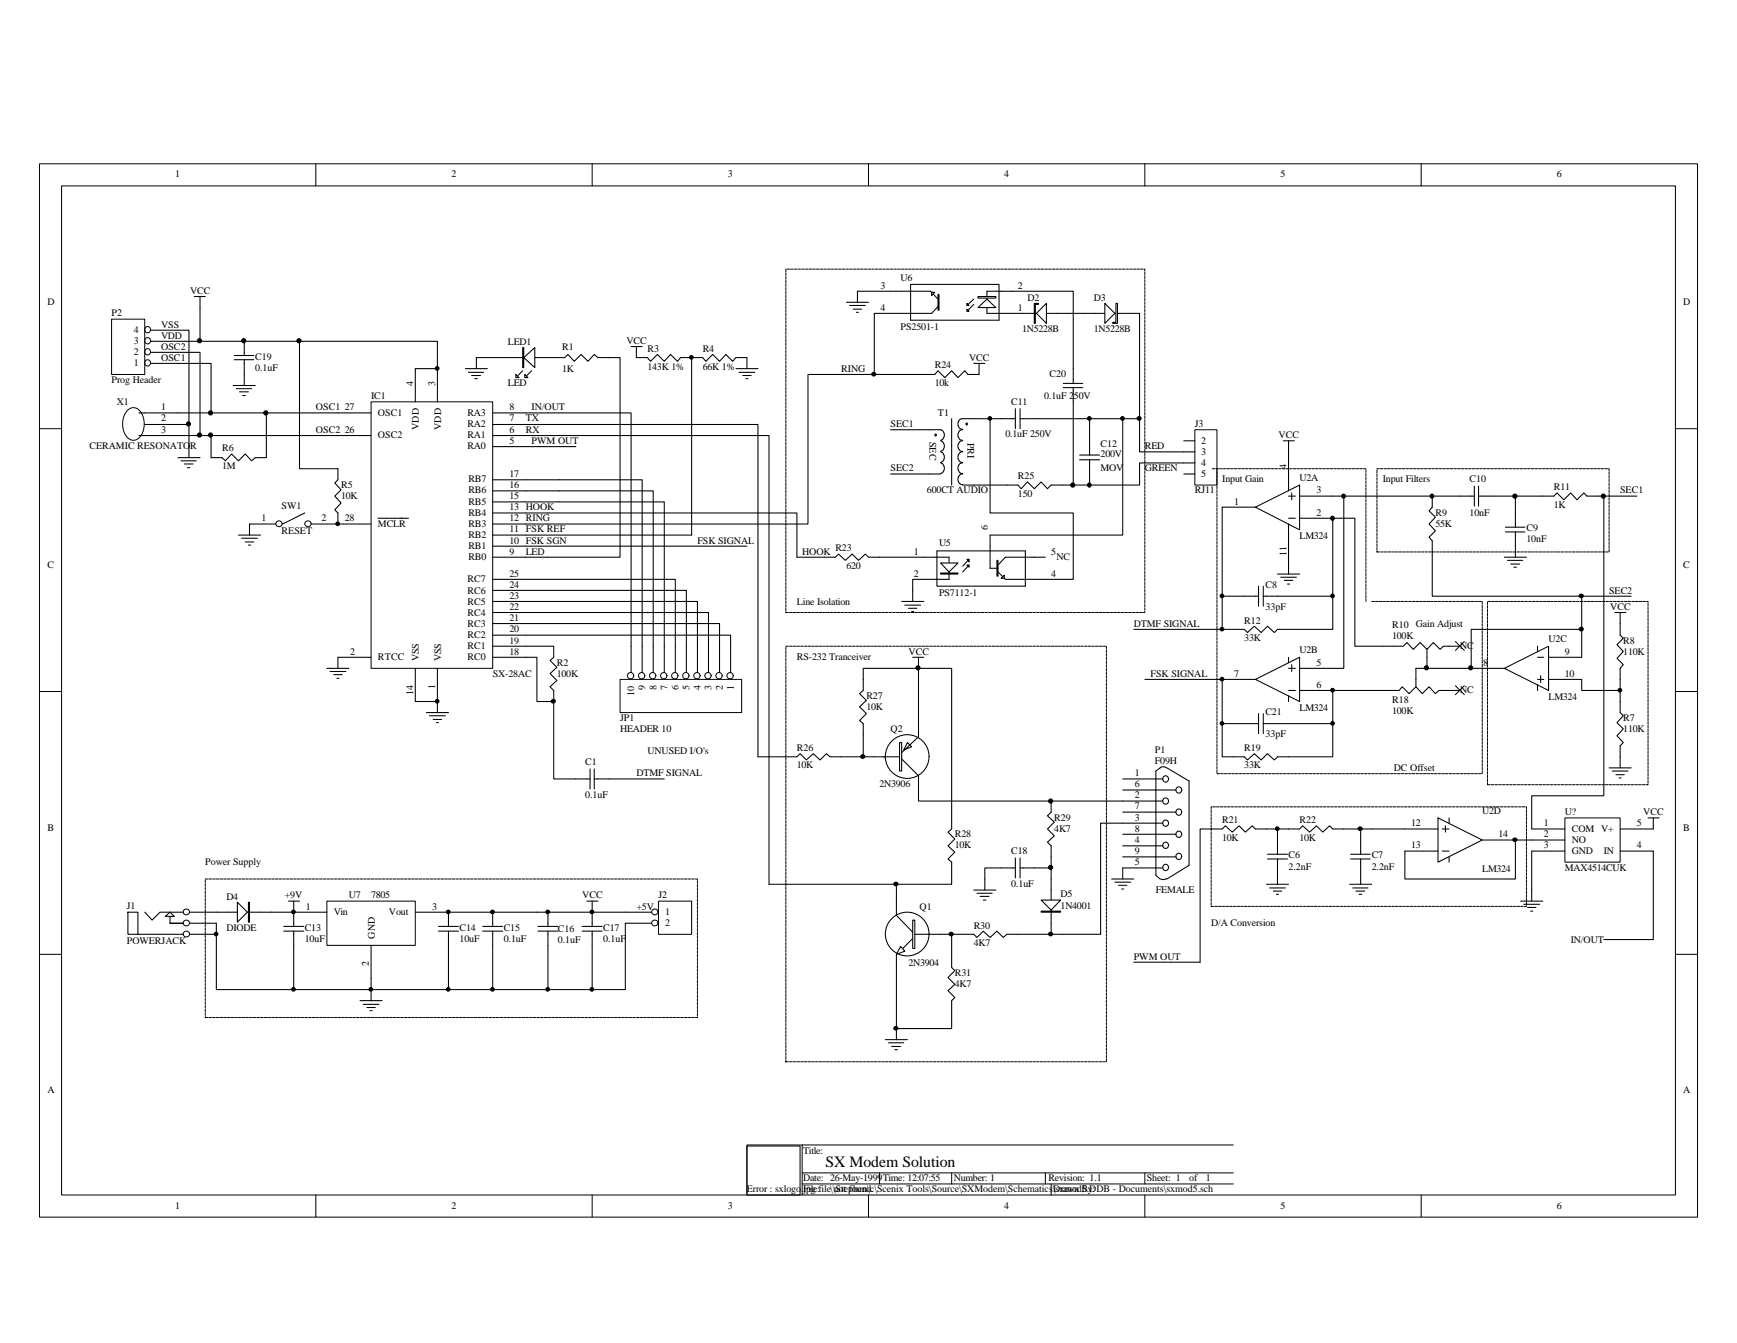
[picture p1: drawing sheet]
<svg xmlns="http://www.w3.org/2000/svg" width="279mm" height="216mm" viewBox="0 0 279 216" stroke-linecap="round" stroke-linejoin="round" font-family="sans-serif">
<g fill="none" stroke="#000" stroke-width=".16">
<path d="M6.3 26.3h266.7v169.4h-266.7zM9.9 29.9h259.6v162.2h-259.6zM50.8 26.3v3.6M95.2 26.3v3.6M139.7 26.3v3.6M184.1 26.3v3.6M228.6 26.3v3.6M6.3 68.9h3.6M269.5 68.9h3.5M6.3 111.2h3.6M269.5 111.2h3.5M6.3 153.4h3.6"/>
<path d="M269.5 153.4h3.5M50.8 192.1v3.6M95.2 192.1v3.6M120.1 184.2h8.6v7.9h-8.6zM129 184.1h-8.9v7.8M129 190.3h69.4M129 188.6h69.4M139.7 192.1v3.6M141.5 188.6v1.7M153.1 188.6v1.7M168.1 188.6v1.7M169.1 190.3v1.8"/>
<path d="M184.1 188.6v1.7M184.1 192.1v3.6M198.4 184.1h-69.4v8M228.6 192.1v3.6"/>
</g>
<path d="M59.7 64.6h19.5v42.8h-19.5z" fill="#fff" stroke="#000" stroke-width=".16"/>
<g fill="none" stroke="#000" stroke-width=".17">
<path d="M66.8 59.3v5.3M70.4 59.3v5.3M80.2 57.5h8.9M84.1 59.6l-.8 .8M85.5 59.6l-.7 .8M54.4 70h5.3M54.4 66.4h5.3M79.2 71.8h5.4M79.2 70h5.4M79.2 68.2h5.4M79.2 66.4h5.4M79.2 78.9h5.4"/>
<path d="M79.2 77.1h5.4M54.4 84.2h5.3M60.8 83.3h4.9M79.2 89.6h5.4M79.2 87.8h5.4M79.2 86h5.4M79.2 84.2h5.4M79.2 82.5h5.4M79.2 80.7h5.4M79.2 98.5h5.4M79.2 96.7h5.4M79.2 94.9h5.4"/>
<path d="M79.2 93.1h5.4M54.4 105.7h5.3M66.8 107.4v5.4M70.4 107.4v5.4M79.2 105.7h5.4M79.2 103.9h5.4M79.2 102.1h5.4M79.2 100.2h5.4"/>
</g>
<g fill="#fff" stroke="#000" stroke-width=".17">
<path d="M84.2 57.5l1.8-1.6v3.2z" fill-rule="evenodd"/>
<path d="M83 60.2l.5 .5h-.5z" fill-rule="evenodd"/>
<path d="M84.4 60.2l.5 .5h-.5z" fill-rule="evenodd"/>
</g>
<path d="M84.1 55.9h.1v3.2h-.1z" fill="#fff" stroke="#000" stroke-width=".17"/>
<g fill="none" stroke="#000" stroke-width=".17">
<path d="M31.2 47.7h1.8M32.2 47.7v1.7M74.8 59.3h3.6M75.4 59.9h2.4M80.2 57.5h-3.6v1.8M28.6 73.6h3.6M29.1 74.1h2.5M29.6 74.6h1.5M30.1 75.2h.5M30.4 71.8v1.8M34 73.6h1.7l.5 .5 1.1-1.1 1.1 1.1 1.1-1.1 1 1.1 .6-.5h1.7M75.9 60.4h1.4"/>
<path d="M76.4 60.9h.4M84.6 70h3.5M84.6 71.8h8M84.6 66.4h3.5M84.6 68.2h3.5M40.1 84.2h4.3M49 82.5l-3.5 1.7M50.1 84.2h4.3M84.6 84.2h3.5M84.6 80.7h5.3M84.6 82.5h3.5M84.6 89.6h3.5"/>
<path d="M52.6 107.4h3.5M53.1 107.9h2.5M53.7 108.5h1.3M54.2 109.1h.3M54.4 105.7v1.7M68.6 114.6h3.5M69.1 115.1h2.5M69.7 115.7h1.3M70.2 116.2h.3M70.4 112.8v1.8"/>
</g>
<path d="M45.4 84.2a.48 .48 0 0 0-.5-.5 .48 .48 0 0 0-.5 .5 .48 .48 0 0 0 .5 .5l.2-.1 .3-.4M50 84.2a.48 .48 0 0 0-.5-.5 .48 .48 0 0 0-.4 .5 .48 .48 0 0 0 .4 .5l.3-.1 .2-.4" fill="none" stroke="#000" stroke-width=".16"/>
<path d="M17.9 51.3h5.4v8.9h-5.4z" fill="#fff" stroke="#000" stroke-width=".16"/>
<g fill="none" stroke="#000" stroke-width=".16">
<circle cx="23.7" cy="56.6" r=".49"/>
<circle cx="23.7" cy="53" r=".49"/>
<circle cx="23.7" cy="54.8" r=".49"/>
<circle cx="23.7" cy="58.3" r=".49"/>
</g>
<g fill="none" stroke="#000" stroke-width=".17">
<path d="M24.3 53.1h6.1v15.1M24.3 56.6h7.9v13.4M24.3 58.4h9.7v8M32.2 49.4v5.5h-7.9M32.2 54.9h38.2v4.4M48.2 54.9v20.5h6.2v1.7l-.6 .5 1.1 1.1-1.1 1.1 1.1 1.1-1.1 1.1 .6 .5v1.7M89.1 57.5h1.7l.6-.5 1 1.1 1.1-1.1 1.1 1.1 1-1.1 .6 .5h3.5v32.1h-11.6M101.5 55.7h1.8M102.4 55.7v1.8h1.7l.5 .6 1.1-1.1 1.1 1.1 1.1-1.1 1.1 1.1 .5-.6h3.5l.5 .6 1.1-1.1 1.1 1.1 1.1-1.1 1.1 1.1 .5-.6h1.7v1.8M118.4 59.3h3.5M118.9 59.9h2.5M28.6 68.2h1.8v3.6"/>
<path d="M28.6 66.4h25.8M28.6 70h25.8M34 70v3.6M42.8 66.4v7.2M84.6 77.1h5.3M84.6 78.9h5.3M119.5 60.4h1.3M120 60.9h.3M149.5 69.1h1.8a.78 .78 0 0 1 .6 .6v.5a.78 .78 0 0 1-.6 .6M149.5 76.2h1.8M151.3 74.4a.78 .78 0 0 1 .6 .6v.5a.78 .78 0 0 1-.6 .6M151.3 72.6a.78 .78 0 0 1 .6 .6v.5a.78 .78 0 0 1-.6 .6"/>
<path d="M151.3 70.9a.78 .78 0 0 1 .6 .6v.5a.78 .78 0 0 1-.6 .6M154.9 74.4a.75 .75 0 0 0-.8 .6v.5a.75 .75 0 0 0 .8 .6M154.9 72.6a.75 .75 0 0 0-.8 .6v.5a.75 .75 0 0 0 .8 .6M154.9 70.9a.75 .75 0 0 0-.8 .6v.5a.75 .75 0 0 0 .8 .6M154.9 69.1a.75 .75 0 0 0-.8 .6v.5a.75 .75 0 0 0 .8 .6M154.9 76.2a.75 .75 0 0 0-.8 .6v.5a.75 .75 0 0 0 .8 .6M154.9 78h1.7M156.6 67.3h-1.7a.75 .75 0 0 0-.8 .6v.5a.75 .75 0 0 0 .8 .6M38.4 86h3.5M38.9 86.5h2.5M39.5 87.1h1.3M40 87.6h.3"/>
<path d="M40.1 84.2v1.8M84.6 86h26.7M84.6 87.8h35.5M84.6 103.9h4.5v1.8l-.6 .5 1.1 1.1-1.1 1 1.1 1.1-1.1 1 .6 .6v1.8M84.6 105.7h1.8v7.1h2.7v12.4h5.8M94.9 123.6v3.2M95.6 125.2h2.4M95.6 123.6v3.2"/>
</g>
<g fill="#fff" stroke="#000" stroke-width=".17">
<path d="M150.4 69.8h.1l.1 .1-.1 .2z"/>
<path d="M155.4 68h.1l.1 .2-.1 .1z"/>
</g>
<g fill="none" stroke="#000" stroke-width=".17">
<path d="M136.1 48.6h3.6M136.7 49.1h2.5M137.2 49.7h1.4M137.8 50.2h.3M137.9 46.8v1.8M156.6 58.4h1.8M157.5 58.4v1.8h-1.8l-.5-.6-1.1 1.1-1-1.1-1.1 1.1-1.1-1.1-.5 .6h-1.8M174.4 50.4h8.9M143.3 69.1h6.2M143.3 76.2h6.2M153.1 67.3v10.7M161 67.3h2.3"/>
<path d="M162 78h1.7l.6 .6 1-1.1 1.1 1.1 1.1-1.1 1 1.1 .6-.6h1.8M163.3 65.7v3.2M164.1 67.3h2.3M164.1 65.7v3.2M173.7 73.2h3.2M173.7 73.9h3.2M175.3 70.9v2.3M175.3 73.9v2.3"/>
</g>
<g fill="#fff" stroke="#000" stroke-width=".17">
<path d="M179.5 48.8h.2v3.2h-.7v-.2h.5z" fill-rule="evenodd"/>
<path d="M177.7 48.8l1.6 1.6-1.6 1.6z" fill-rule="evenodd"/>
</g>
<path d="M162.8 50.4h8.9" fill="none" stroke="#000" stroke-width=".17"/>
<g fill="#fff" stroke="#000" stroke-width=".17">
<path d="M166.4 48.8h.6v.1h-.5v3.1h-.1z" fill-rule="evenodd"/>
<path d="M166.7 50.4l1.6-1.6v3.2z" fill-rule="evenodd"/>
</g>
<path d="M162.8 46.8h9.8v12.5M132.6 89.6h1.8l.5-.5 1.1 1 1.1-1 1 1 1.1-1 .5 .5h1.8M145 96.7h3.6M145.5 97.3h2.6M146.1 97.8h1.4M146.6 98.3h.4M146.8 94.9v1.8" fill="none" stroke="#000" stroke-width=".17"/>
<path d="M192.2 69.1h3.5v8.9h-3.5z" fill="#fff" stroke="#000" stroke-width=".16"/>
<g fill="none" stroke="#000" stroke-width=".17">
<path d="M111.3 57.5v28.5M137.9 46.8h5.4M143.3 50.4h-2.7v9.8h-10.6v24h-41.9M183.3 50.4v16.9M140.6 60.2h8M156.6 67.3h4.4M156.6 78h5.4M159.3 67.3v15.2h13.3v10.6h-4.5M166.4 67.3h16.9v5.3h8.9M175.3 67.3v3.6M175.3 76.2v1.8M180.6 67.3v18.7h-21.3"/>
<path d="M190.4 70.9h1.8M190.4 76.2h1.8M192.2 74.4h-8.9v3.6h-12.4M88.1 82.5h40.1v7.1h4.4M141.5 89.6h7.1M148.6 93.1h-1.8v1.8"/>
</g>
<path d="M52.6 144.9h14.2v7.1h-14.2z" fill="#fff" stroke="#000" stroke-width=".16"/>
<path d="M34.8 146.6h8.9M45.6 149.7h3.3M45.6 148.9h3.3M47.2 149.7v2.3M52.6 146.6h-5.4v2.3M59.7 152v5.3M66.8 146.6h5.3" fill="none" stroke="#000" stroke-width=".17"/>
<path d="M40 145h.1v3.3h-.1z" fill="#fff" stroke="#000" stroke-width=".17"/>
<path d="M38.2 145l1.6 1.6-1.6 1.7z" fill-rule="evenodd" fill="#fff" stroke="#000" stroke-width=".17"/>
<g fill="none" stroke="#000" stroke-width=".17">
<path d="M34.8 148.4v8.9M34.8 159.1h24.9M46.4 144.9h1.8M47.2 144.9v1.7h-3.5M59.7 159.1v1.8M70.5 149.7h3.2M70.5 148.9h3.2M72.1 149.7v9.4h-12.4M72.1 148.9v-2.3h7.1v2.3M77.6 149.7h3.3M77.6 148.9h3.3M79.2 149.7v9.4h-7.1"/>
<path d="M57.9 160.9h3.6M58.4 161.5h2.6M59 162h1.4M59.5 162.5h.4"/>
</g>
<path d="M105.9 144.9h5.4v5.3h-5.4z" fill="#fff" stroke="#000" stroke-width=".16"/>
<path d="M30.5 146.6a.48 .48 0 0 0-.5-.5 .48 .48 0 0 0-.5 .5 .48 .48 0 0 0 .5 .5l.2-.1 .3-.4M30.5 148.3a.48 .48 0 0 0-.5-.4 .48 .48 0 0 0-.5 .5 .48 .48 0 0 0 .5 .4h.2l.3-.4M30.5 150.1a.48 .48 0 0 0-.5-.4 .48 .48 0 0 0-.5 .4 .48 .48 0 0 0 .5 .5l.4-.2 .1-.2M105.8 146.6a.48 .48 0 0 0-.5-.5 .48 .48 0 0 0-.4 .5 .48 .48 0 0 0 .4 .5l.3-.1 .2-.4M105.8 148.3a.48 .48 0 0 0-.5-.4 .48 .48 0 0 0-.4 .5 .48 .48 0 0 0 .4 .4h.3l.2-.4" fill="none" stroke="#000" stroke-width=".16"/>
<g fill="none" stroke="#000" stroke-width=".17">
<path d="M147.7 116.3v1.8M140.6 121.7h1.8M147.7 125.2v1.8M149.4 121.6a3.5 3.5 0 0 0-5.1-3.1 3.5 3.5 0 0 0-.5 5.9 3.5 3.5 0 0 0 5.6-2.1v-.7M20.6 146.6h1.6v3.6h-1.6zM22.2 150.2h7.3M23.3 146.6l1.2 1.3 1.2-1.3h3.8M26.6 147.3l.7-.7 .7 .7zM27.3 147.3v1.1h2.2M30.6 146.6h4.2M30.6 148.4h4.2M30.6 150.2h4.2"/>
<path d="M34.8 157.3v1.8M47.2 152v7.1M59.7 157.3v1.8M79.2 146.6h25.6M86.5 149.7h3.2M86.5 148.9h3.2M88.1 146.6v2.3M88.1 149.7v9.4M93.6 149.7h3.3M93.6 148.9h3.3M94.4 144.9h1.8M95.2 144.9v4"/>
<path d="M95.2 149.7v9.4M104.8 148.4h-4.2v10.7h-21.4"/>
</g>
<path d="M144.7 119.4h.3v4.6h-.3z" fill="#fff" stroke="#000" stroke-width=".17"/>
<path d="M146 119.4l.6 .7-1.2 .5z" fill-rule="evenodd" fill="#fff" stroke="#000" stroke-width=".17"/>
<g fill="none" stroke="#000" stroke-width=".17">
<path d="M147.7 118.1v.3l-2.7 2.6M142.2 121.7h2.5M145 122l2.7 2.7v.5M161 139.5h2.3M163.3 137.9v3.2M164.1 139.5h2.3M164.1 137.9v3.2M180.6 125.2h6.4M180.6 127h8.5M180.6 128.8h6.4M180.6 130.6h8.5M180.6 132.3h6.4"/>
<path d="M180.6 134.1h8.5M180.6 136h6.4M180.6 137.8h8.5M187 139.5h-6.4v1.8M187.6 123.4l-.2-.1h-.5l-1 .7v16.7l.7 .6M187.7 123.4l3.6 2.2v13.5l-3.6 2.2M156.6 143.1h3.6M157.1 143.6h2.5M157.6 144.1h1.5M158.2 144.7h.4M158.4 141.3v1.8M169.1 141.3v8.9"/>
<path d="M178.8 141.3h3.6M179.3 141.8h2.6M179.9 142.3h1.4M180.4 142.9h.4M187.6 141.2l-.2 .2-.7-.1"/>
<circle cx="187.5" cy="125.2" r=".49"/>
<circle cx="187.5" cy="139.4" r=".49"/>
<circle cx="187.5" cy="132.3" r=".49"/>
<circle cx="187.5" cy="135.9" r=".49"/>
<circle cx="187.5" cy="128.8" r=".49"/>
<circle cx="189.6" cy="127" r=".49"/>
<circle cx="189.6" cy="130.6" r=".49"/>
<circle cx="189.6" cy="134.1" r=".49"/>
<circle cx="189.6" cy="137.7" r=".49"/>
</g>
<path d="M167.5 146.5h3.1v.1h-3.1z" fill="#fff" stroke="#000" stroke-width=".17"/>
<path d="M167.5 144.7h3.1l-1.5 1.6z" fill-rule="evenodd" fill="#fff" stroke="#000" stroke-width=".17"/>
<path d="M146.8 105.7h1.8M147.7 105.7v1.7M144.2 144.9v2.3l2.6 2.7M144.2 153.4v2.1M146.8 150.2h4.5M146.8 150.9l-1.6 1.6" fill="none" stroke="#000" stroke-width=".17"/>
<path d="M146.8 147.9h.4v4.6h-.4z" fill="#fff" stroke="#000" stroke-width=".17"/>
<path d="M144.9 152.1l.6 .8-1.3 .5z" fill-rule="evenodd" fill="#fff" stroke="#000" stroke-width=".17"/>
<g fill="none" stroke="#000" stroke-width=".17">
<path d="M37.7 57.8h3.1M37.7 57.2h3.1M39.3 54.9v2.3M39.3 57.8v4.2M171.7 50.4h2.7M172.6 59.3v2.3M37.5 62h3.6M38 62.5h2.5M38.5 63h1.5M39 63.6h.5M88.1 70h35.6v72.2h20.5v2.7M88.1 68.2h33.8v53.5h6.3l.5-.5 1 1 1.1-1 1.1 1 1-1 .6 .5h7.1"/>
<path d="M88.1 66.4h13.4v37.5M89.9 77.1h13.4v26.8M89.9 78.9h15.2v25M171 62.3h3.2M171 61.6h3.2M172.6 62.3v15.7M84.6 93.1h24v10.8M84.6 94.9h25.8v9M84.6 96.7h27.6v7.2M84.6 98.5h29.4v5.4M89.9 80.7h16.9v23.2M84.6 100.2h31.1v3.7"/>
<path d="M84.6 102.1h32.9v1.8M147.7 116.3v-8.9h-8.8v3.6l-.6 .5 1.1 1.1-1.1 1 1.1 1.1-1.1 1.1 .6 .5v5.4M147.7 107.4h5.4v25.9l-.6 .5 1.1 1.1-1.1 1.1 1.1 1-1.1 1.1 .6 .5v3.6h-8.9M147.7 127v1.8h32.9M161 139.5h-2.6v1.8M166.4 139.5h2.7M169.1 128.8v1.8l-.6 .5 1.1 1.1-1.1 1.1 1.1 1.1-1.1 1 .6 .6v5.3M180.6 132.3h-3.6v17.9h-15l-.6 .5-1-1-1.1 1-1.1-1-1.1 1-.5-.5h-5.3M149.4 150.1a3.5 3.5 0 0 0-5.1-3.1 3.5 3.5 0 0 0-.5 5.9 3.5 3.5 0 0 0 5.6-2v-.7M153.1 150.2v5.3l.5 .5-1.1 1.1 1.1 1.1-1.1 1.1 1.1 1.1-.5 .5v4.5h-8.9v-9.9M142.4 167.1h3.6M142.9 167.6h2.5"/>
<path d="M143.4 168.2h1.5M143.9 168.7h.5M144.2 165.4v1.7"/>
</g>
<path d="M126.4 43.3h57.7v55.2h-57.7zM126.4 103.9h51.6v66.8h-51.6zM33 141.3h79.2v22.3h-79.2z" fill="none" stroke="#000" stroke-width=".16" stroke-dasharray=".4 .2"/>
<path d="M20.6 65.9a1.47 1.47 0 0 1 2.4 .9 3.2 3.2 0 0 1-1.1 3.9 1.52 1.52 0 0 1-1.9-1.2 3.4 3.4 0 0 1 .6-3.6z" fill="#fff" stroke="#000" stroke-width=".16"/>
<g fill="none" stroke="#000" stroke-width=".17">
<path d="M22.4 66.4h6.2M22.4 70h6.2M23.3 68.2h5.3M206.4 70.9h1.8M207.3 79.8h1.1M207.3 70.9v8M207.8 79.2v1.1M209 79.8h28.2M216.2 79.8v27.6h-7.2M230.4 79.8v1.7l-.5 .6 1 1-1 1.1 1 1.1-1 1.1 .5 .6v8.8h24M237.2 78.1v3.3M237.8 79.8h12.1l.5-.6 1.1 1.1 1.1-1.1 1.1 1.1 1.1-1.1 .5 .6h8"/>
<path d="M237.8 78.1v3.3M243.8 79.8v5M196.6 95.8v5.4h3.6l.5 .5 1.1-1 1.1 1 1-1 1.1 1 .5-.5h8.9v-5.4M201.9 81.5l7.1-3.5v7.2zM201.9 81.5h-5.3v14.3h5.8M202.4 94.2v3.3M203.2 94.2v3.3M205.5 92.3h3.5M206 92.8h2.5M206.6 93.3h1.3M207.1 93.9h.3M207.3 83.3h1.1"/>
<path d="M207.3 84.2v8.1M209 83.3h5.4M214.4 83.3h3.5v20.6h7.8l.6-.6 1 1.1 1.1-1.1 1.1 1.1 1-1.1 1.1 1.1 .6-.5h2.7M214.4 83.3v12.5h-11.2M242 89.6h3.5M242.1 85.5h3.2M242.1 84.8h3.2M242.5 90.1h2.4M243 90.7h1.4M243.5 91.2h.4M243.8 85.5v4.1M259.8 98.5h1.7"/>
<path d="M260.6 98.5v3.6l.5 .5-1 1 1 1.1-1 1.1 1 1-.5 .6v7.2l.5 .5-1 1.1 1 1-1 1.1 1 1.1-.5 .5v3.5M262.4 95.8h-8v9.9h-5.3M182.4 101.2h14.2M184.1 109.2h17.8M196.6 116.3v5.4h3.6l.5 .5 1.1-1 1.1 1 1-1 1.1 1 .5-.5h8.9v-5.4M196.6 109.2v7.1h5.8M201.9 109.2l7.1-3.5v7.1zM202.4 114.7v3.2M203.2 114.7v3.2M207.3 111h1.1M207.3 105.7v.8M207.3 111.8v1"/>
<path d="M207.3 107.4h1.1M207.8 106.8v1.1M209 111h16l.6-.6 1.1 1.1 1.1-1.1 1 1.1 1.1-1.1 1 1.1 .6-.5h3.4M214.4 111v5.3h-11.2M229.5 104.4v3M242 107.4l7.1-3.5v7.1zM242 107.4h-14.2v3M247.3 109.2h1M247.3 105.7h1M247.3 103.9v.8M247.3 110.1v.9M247.8 108.6v1.1"/>
<path d="M249.1 109.2h5.3v1.8h6.2M98 125.2h8.8M203.9 138.1h3.2M203.9 137.3h3.2M205.5 133.3v4M205.5 138.1v4.1M217.3 138.1h3.1M217.3 137.3h3.1M218.9 133.3v4M218.9 138.1v4.1M231.3 133.3h-16.9l-.5-.5-1.1 1-1-1-1.1 1-1.2-1-.5 .5h-7.1l-.5-.5-1.1 1-1-1-1.1 1-1.1-1-.5 .5h-3.6v21.4h-10.6M231.3 131.5l7.1 3.5-7.1 3.6z"/>
<path d="M232 133.3h1.1M232 136.8h1.1M232.5 132.8v1M233.1 131.5v.8M233.1 137.8v.8M238.4 135h5.4v6.3h-17.8v-4.5h5.3M258.8 123.4h3.6M259.3 124h2.6M259.9 124.5h1.4M260.4 125.1h.4M203.7 142.2h3.6M204.2 142.7h2.6"/>
<path d="M204.8 143.3h1.4M205.3 143.8h.4M217.1 142.2h3.5M217.6 142.7h2.4M218.1 143.3h1.4M218.6 143.8h.4"/>
</g>
<path d="M221.5 75.4h37.3v13.3h-37.3zM219.7 96.7v-21.3h-24.9M220.6 96.7h17.8v27.7h-42.7v-49M239.3 96.7h25.8v29.5h-25.8zM194.8 129.7h50.7v16h-50.7z" fill="none" stroke="#000" stroke-width=".16" stroke-dasharray=".4 .2"/>
<path d="M234.1 110.2l1.4 1.5M234.1 103.1l1.4 1.5M235.5 110.2l-1.4 1.5M235.5 103.1l-1.4 1.5" fill="none" stroke="#000" stroke-width=".16"/>
<path d="M99.7 109.2h19.6v5.4h-19.6z" fill="#fff" stroke="#000" stroke-width=".16"/>
<g fill="none" stroke="#000" stroke-width=".16">
<circle cx="101.4" cy="108.6" r=".51"/>
<circle cx="103.2" cy="108.6" r=".51"/>
<circle cx="105" cy="108.6" r=".51"/>
<circle cx="106.8" cy="108.6" r=".51"/>
<circle cx="108.5" cy="108.6" r=".51"/>
<circle cx="110.3" cy="108.6" r=".51"/>
<circle cx="112.1" cy="108.6" r=".51"/>
<circle cx="113.9" cy="108.6" r=".51"/>
<circle cx="115.7" cy="108.6" r=".51"/>
<circle cx="117.4" cy="108.6" r=".51"/>
</g>
<path d="M101.5 103.9v4.2M103.3 103.9v4.2M105.1 103.9v4.2M106.8 103.9v4.2M108.6 103.9v4.2M110.4 103.9v4.2M112.2 103.9v4.2M114 103.9v4.2M115.7 103.9v4.2M117.5 103.9v4.2" fill="none" stroke="#000" stroke-width=".17"/>
<g fill="#000" stroke="#000" stroke-width=".16">
<circle cx="32.1" cy="54.8" r=".34"/>
<circle cx="39.2" cy="54.8" r=".34"/>
<circle cx="48.1" cy="54.8" r=".34"/>
<circle cx="111.2" cy="57.4" r=".3"/>
<circle cx="30.3" cy="68.2" r=".34"/>
<circle cx="32.1" cy="69.9" r=".34"/>
<circle cx="33.9" cy="69.9" r=".34"/>
<circle cx="33.9" cy="66.4" r=".34"/>
<circle cx="42.8" cy="66.4" r=".34"/>
<circle cx="159.2" cy="67.3" r=".3"/>
<circle cx="172.6" cy="78" r=".34"/>
<circle cx="175.2" cy="78" r=".32"/>
<circle cx="175.2" cy="67.3" r=".3"/>
<circle cx="180.6" cy="67.3" r=".3"/>
<circle cx="183.2" cy="67.3" r=".32"/>
<circle cx="216.1" cy="79.8" r=".32"/>
<circle cx="230.3" cy="79.8" r=".32"/>
<circle cx="243.7" cy="79.8" r=".34"/>
<circle cx="54.3" cy="84.2" r=".3"/>
<circle cx="196.6" cy="95.8" r=".3"/>
<circle cx="214.3" cy="83.3" r=".32"/>
<circle cx="214.3" cy="95.8" r=".3"/>
<circle cx="89" cy="112.7" r=".32"/>
<circle cx="147.7" cy="107.4" r=".34"/>
<circle cx="196.6" cy="116.3" r=".3"/>
<circle cx="196.6" cy="101.1" r=".3"/>
<circle cx="196.6" cy="109.2" r=".3"/>
<circle cx="214.3" cy="116.3" r=".3"/>
<circle cx="214.3" cy="111" r=".3"/>
<circle cx="138.8" cy="121.6" r=".32"/>
<circle cx="169" cy="139.4" r=".34"/>
<circle cx="169" cy="128.8" r=".34"/>
<circle cx="205.4" cy="133.2" r=".3"/>
<circle cx="218.8" cy="133.2" r=".32"/>
<circle cx="34.8" cy="150.2" r=".3"/>
<circle cx="47.2" cy="159" r=".3"/>
<circle cx="47.2" cy="146.6" r=".3"/>
<circle cx="59.6" cy="159" r=".3"/>
<circle cx="72.1" cy="159" r=".3"/>
<circle cx="72.1" cy="146.6" r=".3"/>
<circle cx="79.2" cy="146.6" r=".3"/>
<circle cx="79.2" cy="159" r=".3"/>
<circle cx="88.1" cy="159" r=".3"/>
<circle cx="88.1" cy="146.6" r=".3"/>
<circle cx="95.2" cy="146.6" r=".3"/>
<circle cx="95.2" cy="159" r=".3"/>
<circle cx="144.1" cy="142.1" r=".32"/>
<circle cx="153" cy="150.2" r=".32"/>
<circle cx="169" cy="150.2" r=".32"/>
<circle cx="144.1" cy="165.3" r=".32"/>
</g>
<path d="M251.7 131.5h8.9v7.1h-8.9z" fill="#fff" stroke="#000" stroke-width=".16"/>
<g fill="none" stroke="#000" stroke-width=".17">
<path d="M143.3 46.8h6.4l1.2 1.3M146.5 45.7h14.2v5.8h-14.2zM150.9 49.3l-1 1.1h-6.6M156.6 48.1l-1.1 1M156.6 48.9l-1.1 1.1M162.8 46.8h-4.1v3.6h4.1M258 79.8v48.1h-11.6v5.4h5.3M243.8 135h7.9M251.7 136.8h-5.3v8.1M260.6 136.8h5.3v14.2h-7.9M265.1 131.5h1.8M265.9 131.5v1.8h-5.3"/>
<path d="M244.6 144.9h3.6M245.1 145.4h2.5M245.7 145.9h1.4M246.2 146.5h.3"/>
</g>
<g fill="#000" stroke="#000" stroke-width=".16">
<circle cx="257.9" cy="79.8" r=".34"/>
<circle cx="243.7" cy="135" r=".32"/>
</g>
<g fill="#fff" stroke="#000" stroke-width=".17">
<path d="M157.3 49.4l1.4-1.3 1.5 1.3z" fill-rule="evenodd"/>
<path d="M155.5 49.7l.4 .3h-.4z" fill-rule="evenodd"/>
<path d="M155.5 48.8l.4 .3h-.4z" fill-rule="evenodd"/>
<path d="M149.9 47h.5l-.5 .5z" fill-rule="evenodd"/>
</g>
<g fill="#fff" stroke="#000" stroke-width=".17">
<path d="M157.3 47.7h2.9v.2h-2.9z"/>
<path d="M150.9 47.3h.1v2.6h-.1z"/>
</g>
<g fill="#000" stroke="#000" stroke-width=".16">
<circle cx="70.3" cy="59.2" r=".3"/>
<circle cx="140.6" cy="60.2" r=".32"/>
<circle cx="254.4" cy="95.8" r=".32"/>
<circle cx="70.3" cy="112.7" r=".3"/>
<circle cx="229.4" cy="107.4" r=".34"/>
<circle cx="236.6" cy="107.4" r=".34"/>
<circle cx="254.4" cy="101.1" r=".32"/>
<circle cx="260.6" cy="111" r=".3"/>
</g>
<path d="M66.8 59.3h3.6M148.6 89.6h4.1v3.5h-4.1M150.7 88.6h14.2v5.6h-14.2zM155.9 90.8l-1 1.1M155.9 89.9l-1 1.1M159.3 86v5.4h1.2M160.5 91.9l.7 .7M161.5 93l.2 .1h6.4M168.1 89.6h-6.4l-1.2 1.2M66.8 112.8h3.6M254.4 101.2h-17.8v6.2" fill="none" stroke="#000" stroke-width=".17"/>
<g fill="#fff" stroke="#000" stroke-width=".17">
<path d="M151.3 90.5h2.8l-1.4 1.4z" fill-rule="evenodd"/>
<path d="M155.5 89.9h.4v.4z" fill-rule="evenodd"/>
<path d="M155.5 90.8h.4v.4z" fill-rule="evenodd"/>
<path d="M161.5 92.5v.5h-.5z" fill-rule="evenodd"/>
</g>
<g fill="#fff" stroke="#000" stroke-width=".17">
<path d="M151.3 92.1h2.8v.2h-2.8z"/>
<path d="M160.4 90.1h.1v2.5h-.1z"/>
</g>
<text font-size="2.5" x="132.8" y="187.6">SX Modem Solution</text>
<g font-size="1.6">
<text x="28.2" y="28.5">1</text>
<text x="72.6" y="28.5">2</text>
<text x="117.1" y="28.5">3</text>
<text x="161.5" y="28.5">4</text>
<text x="206" y="28.5">5</text>
<text x="250.4" y="28.5">6</text>
<text x="30.6" y="47.2">VCC</text>
<text x="141.6" y="46.4">3</text>
<text x="144.9" y="45.1">U6</text>
<text x="163.7" y="46.4">2</text>
<text x="7.6" y="49">D</text>
<text x="17.9" y="50.8">P2</text>
<text x="21.5" y="53.5">4</text>
<text x="25.9" y="52.7">VSS</text>
<text x="141.6" y="50">4</text>
<text x="144.9" y="53">PS2501-1</text>
<text x="163.7" y="50">1</text>
<text x="164.4" y="53.3">1N5228B</text>
<text x="165.3" y="48.3">D2</text>
<text x="175.9" y="48.3">D3</text>
<text x="175.9" y="53.3">1N5228B</text>
<text x="270.8" y="49">D</text>
<text x="21.5" y="58.8">1</text>
<text x="21.5" y="57.1">2</text>
<text x="21.5" y="55.3">3</text>
<text x="25.9" y="58">OSC1</text>
<text x="25.9" y="54.4">VDD</text>
<text x="25.9" y="56.2">OSC2</text>
<text x="41.1" y="57.8">C19</text>
<text x="41.1" y="59.6">0.1uF</text>
<text x="81.7" y="55.5">LED1</text>
<text x="90.4" y="56.2">R1</text>
<text x="90.4" y="59.8">1K</text>
<text x="100.8" y="55.3">VCC</text>
<text x="104.1" y="56.6">R3</text>
<text x="104.1" y="59.4">143K 1%</text>
<text x="113" y="56.6">R4</text>
<text x="113" y="59.4">66K 1%</text>
<text x="135.3" y="59.8">RING</text>
<text x="150.4" y="59.2">R24</text>
<text x="155.9" y="58">VCC</text>
<text x="17.9" y="61.6">Prog Header</text>
<text x="18.8" y="65.1">X1</text>
<text x="25.9" y="66">1</text>
<text x="50.8" y="66">OSC1</text>
<text x="55.5" y="66">27</text>
<text x="59.7" y="64.2">IC1</text>
<text x="66.5" y="62" transform="rotate(-90 66.5 62)">4</text>
<text x="70" y="62" transform="rotate(-90 70 62)">3</text>
<text x="81.7" y="62.1">LED</text>
<text x="82" y="66">8</text>
<text x="85.5" y="66">IN/OUT</text>
<text x="150.4" y="62.1">10k</text>
<text x="162.6" y="65.1">C11</text>
<text x="168" y="64.2">0.1uF 250V</text>
<text x="168.8" y="60.6">C20</text>
<text x="25.9" y="67.7">2</text>
<text x="25.9" y="69.6">3</text>
<text x="50.8" y="69.6">OSC2</text>
<text x="55.5" y="69.6">26</text>
<text x="60.8" y="70.4">OSC2</text>
<text x="60.8" y="66.9">OSC1</text>
<text x="67.4" y="69.1" transform="rotate(-90 67.4 69.1)">VDD</text>
<text x="71" y="69.1" transform="rotate(-90 71 69.1)">VDD</text>
<text x="75.2" y="70.4">RA1</text>
<text x="75.2" y="68.7">RA2</text>
<text x="75.2" y="66.9">RA3</text>
<text x="82" y="71.4">5</text>
<text x="82" y="69.6">6</text>
<text x="82" y="67.7">7</text>
<text x="84.6" y="67.7">TX</text>
<text x="84.6" y="69.6">RX</text>
<text x="85.5" y="71.4">PWM OUT</text>
<text x="143.3" y="68.7">SEC1</text>
<text x="149.5" y="71" transform="rotate(90 149.5 71)">SEC</text>
<text x="150.9" y="66.9">T1</text>
<text x="155.6" y="71.2" transform="rotate(90 155.6 71.2)">PRI</text>
<text x="161.7" y="70.3">0.1uF 250V</text>
<text x="177" y="71.9">C12</text>
<text x="192.2" y="68.7">J3</text>
<text x="193.2" y="71.4">2</text>
<text x="205.7" y="70.4">VCC</text>
<text x="14.4" y="72.2">CERAMIC RESONATOR</text>
<text x="35.7" y="72.6">R6</text>
<text x="35.7" y="75.4">1M</text>
<text x="75.2" y="72.2">RA0</text>
<text x="75.4" y="77.6">RB7</text>
<text x="82" y="76.7">17</text>
<text x="143.3" y="75.8">SEC2</text>
<text x="163.7" y="77">R25</text>
<text x="177" y="73.5">200V</text>
<text x="177" y="75.8">MOV</text>
<text x="184.1" y="72.2">RED</text>
<text x="184.1" y="75.8">GREEN</text>
<text x="193.2" y="73.2">3</text>
<text x="193.2" y="74.9">4</text>
<text x="193.2" y="76.7">5</text>
<text x="196.6" y="77.6">Input Gain</text>
<text x="206.9" y="75.4" transform="rotate(-90 206.9 75.4)">4</text>
<text x="209" y="77.4">U2A</text>
<text x="222.4" y="77.6">Input Filters</text>
<text x="236.4" y="77.6">C10</text>
<text x="42.1" y="83.8">1</text>
<text x="45.3" y="81.9">SW1</text>
<text x="51.7" y="83.8">2</text>
<text x="54.9" y="78.5">R5</text>
<text x="54.9" y="80.3">10K</text>
<text x="55.5" y="83.8">28</text>
<text x="75.4" y="82.9">RB4</text>
<text x="75.4" y="81.1">RB5</text>
<text x="75.4" y="79.3">RB6</text>
<text x="82" y="83.8">12 RING</text>
<text x="82" y="82">13 HOOK</text>
<text x="82" y="80.3">15</text>
<text x="82" y="78.5">16</text>
<text x="149.1" y="79.3">600CT AUDIO</text>
<text x="163.7" y="79.9">150</text>
<text x="192.2" y="79.3">RJ11</text>
<text x="198.5" y="81.1">1</text>
<text x="211.8" y="79.3">3</text>
<text x="211.8" y="82.9">2</text>
<text x="230.9" y="82.9">R9</text>
<text x="236.4" y="82.9">10nF</text>
<text x="249.9" y="78.8">R11</text>
<text x="249.9" y="81.7">1K</text>
<text x="260.6" y="79.3">SEC1</text>
<text x="45.3" y="85.8">RESET</text>
<text x="60.8" y="84.7">MCLR</text>
<text x="75.4" y="88.3">RB1</text>
<text x="75.4" y="86.5">RB2</text>
<text x="75.4" y="84.7">RB3</text>
<text x="82" y="89.2">9</text>
<text x="82" y="87.4">10 FSK SGN</text>
<text x="82" y="85.6">11 FSK REF</text>
<text x="84.6" y="89.2">LED</text>
<text x="112.2" y="87.4">FSK SIGNAL</text>
<text x="129" y="89.2">HOOK</text>
<text x="134.4" y="88.6">R23</text>
<text x="147" y="89.2">1</text>
<text x="151" y="87.7">U5</text>
<text x="158.9" y="85.2" transform="rotate(-90 158.9 85.2)">6</text>
<text x="169.1" y="89.2">5</text>
<text x="206.9" y="89.4" transform="rotate(-90 206.9 89.4)">11</text>
<text x="209" y="86.7">LM324</text>
<text x="230.9" y="84.7">55K</text>
<text x="245.5" y="85.4">C9</text>
<text x="245.5" y="87.2">10nF</text>
<text x="7.6" y="91.3">C</text>
<text x="75.2" y="95.4">RC6</text>
<text x="75.2" y="93.6">RC7</text>
<text x="75.4" y="90.1">RB0</text>
<text x="82" y="94.5">24</text>
<text x="82" y="92.7">25</text>
<text x="136.1" y="91.4">620</text>
<text x="147" y="92.7">2</text>
<text x="151" y="95.8">PS7112-1</text>
<text x="169.1" y="92.7">4</text>
<text x="169.9" y="90.1">NC</text>
<text x="203.5" y="94.5">C8</text>
<text x="258.8" y="95.4">SEC2</text>
<text x="270.8" y="91.3">C</text>
<text x="75.2" y="100.8">RC3</text>
<text x="75.2" y="99">RC4</text>
<text x="75.2" y="97.2">RC5</text>
<text x="82" y="101.6">20</text>
<text x="82" y="99.8">21</text>
<text x="82" y="98">22</text>
<text x="82" y="96.3">23</text>
<text x="128.2" y="97.2">Line Isolation</text>
<text x="182.4" y="100.8">DTMF SIGNAL</text>
<text x="200.2" y="100.2">R12</text>
<text x="203.5" y="98">33pF</text>
<text x="223.9" y="100.9">R10</text>
<text x="227.8" y="100.8">Gain Adjust</text>
<text x="259" y="98">VCC</text>
<text x="56.3" y="105.2">2</text>
<text x="60.8" y="106.1">RTCC</text>
<text x="67.4" y="106.3" transform="rotate(-90 67.4 106.3)">VSS</text>
<text x="71" y="106.3" transform="rotate(-90 71 106.3)">VSS</text>
<text x="75.2" y="106.1">RC0</text>
<text x="75.2" y="104.3">RC1</text>
<text x="75.2" y="102.5">RC2</text>
<text x="82" y="105.2">18</text>
<text x="82" y="103.5">19</text>
<text x="89.6" y="107">R2</text>
<text x="128.2" y="106.1">RS-232 Tranceiver</text>
<text x="146.1" y="105.2">VCC</text>
<text x="200.2" y="103">33K</text>
<text x="209" y="105">U2B</text>
<text x="211.8" y="107">5</text>
<text x="223.9" y="102.7">100K</text>
<text x="234.9" y="104.3">NC</text>
<text x="238.6" y="107">8</text>
<text x="249.1" y="103.2">U2C</text>
<text x="251.7" y="105.2">9</text>
<text x="261.1" y="103.5">R8</text>
<text x="261.1" y="105.2">110K</text>
<text x="66.5" y="111.7" transform="rotate(-90 66.5 111.7)">14</text>
<text x="70" y="110.8" transform="rotate(-90 70 110.8)">1</text>
<text x="79.2" y="108.8">SX-28AC</text>
<text x="89.6" y="108.8">100K</text>
<text x="102" y="111.8" transform="rotate(-90 102 111.8)">10</text>
<text x="103.8" y="111" transform="rotate(-90 103.8 111)">9</text>
<text x="105.6" y="111" transform="rotate(-90 105.6 111)">8</text>
<text x="107.4" y="111" transform="rotate(-90 107.4 111)">7</text>
<text x="109.1" y="111" transform="rotate(-90 109.1 111)">6</text>
<text x="110.9" y="111" transform="rotate(-90 110.9 111)">5</text>
<text x="112.7" y="111" transform="rotate(-90 112.7 111)">4</text>
<text x="114.5" y="111" transform="rotate(-90 114.5 111)">3</text>
<text x="116.2" y="111" transform="rotate(-90 116.2 111)">2</text>
<text x="118" y="111" transform="rotate(-90 118 111)">1</text>
<text x="139.4" y="112.4">R27</text>
<text x="185.1" y="108.8">FSK SIGNAL</text>
<text x="198.5" y="108.8">7</text>
<text x="211.8" y="110.6">6</text>
<text x="223.9" y="113">R18</text>
<text x="234.9" y="111.4">NC</text>
<text x="249.1" y="112.5">LM324</text>
<text x="251.7" y="108.8">10</text>
<text x="99.7" y="115.9">JP1</text>
<text x="99.7" y="117.7">HEADER 10</text>
<text x="139.4" y="114.1">10K</text>
<text x="143.3" y="117.7">Q2</text>
<text x="203.5" y="115">C21</text>
<text x="203.5" y="118.5">33pF</text>
<text x="209" y="114.3">LM324</text>
<text x="223.9" y="114.8">100K</text>
<text x="261.1" y="115.9">R7</text>
<text x="261.1" y="117.7">110K</text>
<text x="94.1" y="123">C1</text>
<text x="102.4" y="124.8">DTMF SIGNAL</text>
<text x="104.1" y="121.2">UNUSED I/O's</text>
<text x="128.2" y="120.7">R26</text>
<text x="128.2" y="123.5">10K</text>
<text x="182.5" y="124.8">1</text>
<text x="185.8" y="121.1">P1</text>
<text x="185.8" y="122.9">F09H</text>
<text x="200.2" y="120.7">R19</text>
<text x="200.2" y="123.5">33K</text>
<text x="224.2" y="124">DC Offset</text>
<text x="94.1" y="128.4">0.1uF</text>
<text x="141.5" y="126.6">2N3906</text>
<text x="169.6" y="131.9">R29</text>
<text x="182.5" y="126.6">6</text>
<text x="182.5" y="128.4">2</text>
<text x="182.5" y="130.1">7</text>
<text x="182.5" y="131.9">3</text>
<text x="238.4" y="130.9">U2D</text>
<text x="251.7" y="131.1">U?</text>
<text x="264.3" y="131.1">VCC</text>
<text x="7.6" y="133.5">B</text>
<text x="153.6" y="134.6">R28</text>
<text x="153.6" y="136.4">10K</text>
<text x="162.6" y="137.3">C18</text>
<text x="169.6" y="133.7">4K7</text>
<text x="182.5" y="133.7">8</text>
<text x="182.5" y="135.5">4</text>
<text x="182.5" y="137.3">9</text>
<text x="196.6" y="132.3">R21</text>
<text x="196.6" y="135.1">10K</text>
<text x="209" y="132.3">R22</text>
<text x="209" y="135.1">10K</text>
<text x="227" y="132.8">12</text>
<text x="227" y="136.4">13</text>
<text x="241" y="134.6">14</text>
<text x="248.3" y="132.8">1</text>
<text x="248.3" y="134.6">2</text>
<text x="248.3" y="136.4">3</text>
<text x="252.8" y="133.7">COM V+</text>
<text x="252.8" y="135.5">NO</text>
<text x="252.8" y="137.3">GND</text>
<text x="258" y="137.3">IN</text>
<text x="263.3" y="132.8">5</text>
<text x="263.3" y="136.4">4</text>
<text x="270.8" y="133.5">B</text>
<text x="33" y="139.1">Power Supply</text>
<text x="162.6" y="142.7">0.1uF</text>
<text x="182.5" y="139.1">5</text>
<text x="185.9" y="143.5">FEMALE</text>
<text x="207.3" y="138">C6</text>
<text x="207.3" y="139.8">2.2nF</text>
<text x="220.6" y="138">C7</text>
<text x="220.6" y="139.8">2.2nF</text>
<text x="238.4" y="140.1">LM324</text>
<text x="251.7" y="140">MAX4514CUK</text>
<text x="20.4" y="146">J1</text>
<text x="36.4" y="144.6">D4</text>
<text x="36.4" y="149.6">DIODE</text>
<text x="45.8" y="144.4">+9V</text>
<text x="49" y="149.6">C13</text>
<text x="49.2" y="146.2">1</text>
<text x="53.7" y="147.1">Vin</text>
<text x="56.1" y="144.4">U7</text>
<text x="59.7" y="144.4">7805</text>
<text x="62.6" y="147.1">Vout</text>
<text x="69.5" y="146.2">3</text>
<text x="73.9" y="149.6">C14</text>
<text x="81" y="149.6">C15</text>
<text x="89.7" y="149.8">C16</text>
<text x="93.6" y="144.4">VCC</text>
<text x="97" y="149.6">C17</text>
<text x="102.4" y="146.2">+5V</text>
<text x="105.9" y="144.4">J2</text>
<text x="107" y="147.1">1</text>
<text x="107" y="148.8">2</text>
<text x="147.9" y="146.2">Q1</text>
<text x="156.6" y="149.3">R30</text>
<text x="170.6" y="144.3">D5</text>
<text x="170.6" y="146">1N4001</text>
<text x="194.8" y="148.8">D/A Conversion</text>
<text x="20.4" y="151.7">POWERJACK</text>
<text x="49" y="151.4">10uF</text>
<text x="59.4" y="155.4" transform="rotate(-90 59.4 155.4)">2</text>
<text x="60.3" y="150.9" transform="rotate(-90 60.3 150.9)">GND</text>
<text x="73.9" y="151.4">10uF</text>
<text x="81" y="151.4">0.1uF</text>
<text x="89.7" y="151.6">0.1uF</text>
<text x="97" y="151.4">0.1uF</text>
<text x="146.1" y="155.3">2N3904</text>
<text x="156.6" y="152.1">4K7</text>
<text x="182.4" y="154.3">PWM OUT</text>
<text x="252.6" y="151.6">IN/OUT</text>
<text x="153.6" y="156.9">R31</text>
<text x="153.6" y="158.7">4K7</text>
<text x="7.6" y="175.8">A</text>
<text x="270.8" y="175.8">A</text>
<text x="129.2" y="185.6">Title:</text>
<text x="120.1" y="191.7">Error : sxlogo.jpg file not found.</text>
<text x="129.2" y="191.7">File:</text>
<text x="129.2" y="189.9">Date: 26-May-1999Time: 12:07:55</text>
<text x="133.5" y="191.7">\\Stephen\c\Scenix Tools\Source\SXModem\Schematics\sxmod5.DDB - Documents\sxmod5.sch</text>
<text x="153.4" y="189.9">Number: 1</text>
<text x="168.7" y="189.9">Revision: 1.1</text>
<text x="169.4" y="191.7">Drawn By:</text>
<text x="184.5" y="189.9">Sheet: 1</text>
<text x="191.3" y="189.9">of</text>
<text x="194" y="189.9">1</text>
<text x="28.2" y="194.3">1</text>
<text x="72.6" y="194.3">2</text>
<text x="117.1" y="194.3">3</text>
<text x="161.5" y="194.3">4</text>
<text x="206" y="194.3">5</text>
<text x="250.4" y="194.3">6</text>
</g>
</svg>
